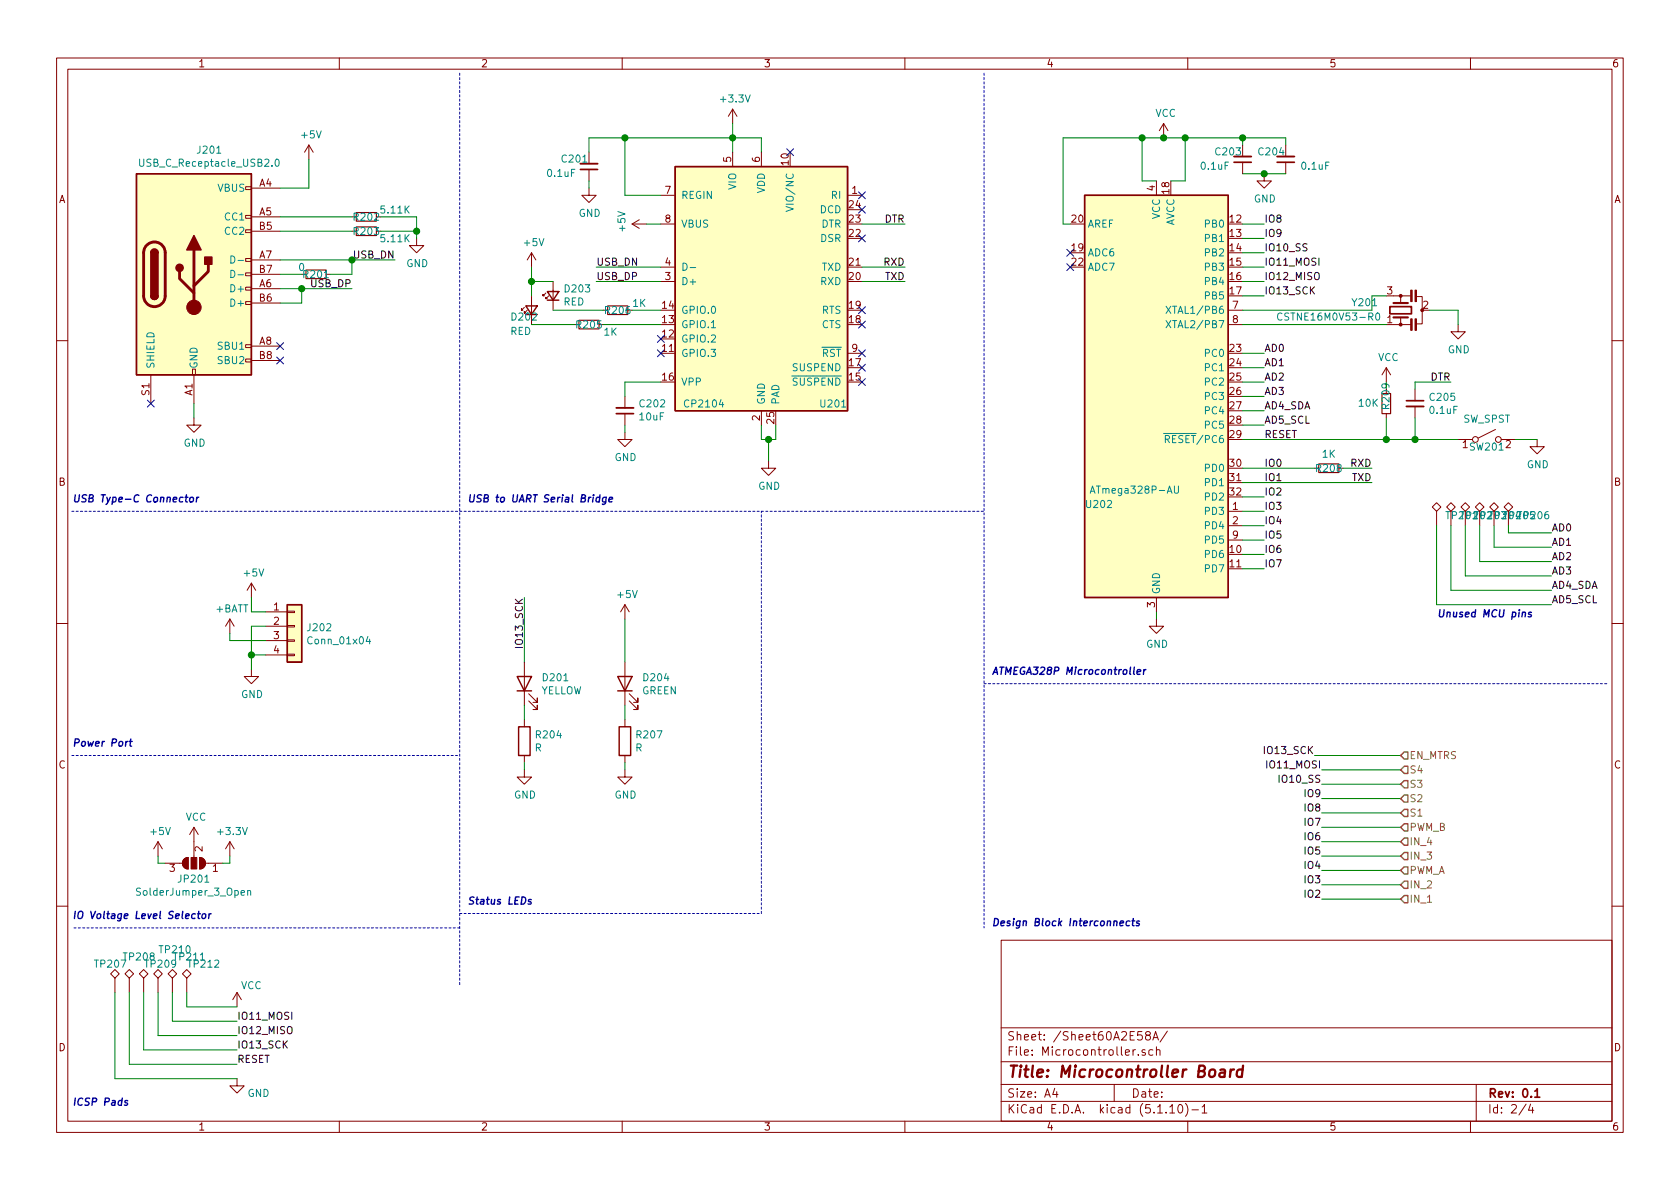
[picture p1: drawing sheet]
<svg xmlns="http://www.w3.org/2000/svg" width="297mm" height="210mm" viewBox="0 0 297 210" stroke-linecap="round" stroke-linejoin="round" font-family="sans-serif">
<g fill="none" stroke="#840000" stroke-width=".18">
<path d="M10 10.3h277v189.9h-277zM12 12.2h273v186.1h-273zM60 10.3v1.9M110 10.3v1.9M129.5 19.3v2.5M129.5 19.3l-.7 1.3M129.5 19.3l.8 1.3M160 10.3v1.9M210 10.3v1.9M260 10.3v1.9M43.4 38.1h1v.5h-1zM43.4 33h1v.5h-1z"/>
<path d="M44.4 33.3h5.1M44.4 38.3h5.1M54.6 25.6l-.8 1.3M54.6 25.6v2.6M54.6 25.6l.8 1.3M104.1 33.3v1.2h1.3l-1.3 1.3-1.2-1.3h1.2M104.1 26.9v2.1M104.1 30v2M111.8 39.6h2.5M111.8 39.6l1.2 .8M113 38.9l-1.2 .7M116.8 34.5h2.6"/>
<path d="M116.8 39.6h2.6M129.5 26.9v2.6M134.6 26.9v2.6M149.9 34.5h2.5M204.5 32v2.5M205.7 21.8l-.7 1.3M205.7 21.8v2.6M205.7 21.8l.8 1.3M219.7 28.7v2M223.5 30.7v1.3h1.3l-1.3 1.3-1.3-1.3h1.3M227.3 28.7v2M43.4 53.3h1v.5h-1z"/>
<path d="M43.4 50.8h1v.5h-1zM43.4 48.3h1v.5h-1zM43.4 45.7h1v.5h-1zM43.4 40.6h1v.5h-1zM44.4 48.5h5.1M44.4 51h5.1M44.4 46h5.1M44.4 40.9h5.1M44.4 53.6h5.1M57.7 48.5h.7M73.7 42.2v1.2h1.2l-1.2 1.3-1.3-1.3h1.3M92.7 54.4l-.5 .5v-.3v.3h.3"/>
<path d="M94 44.7l-.8 1.3M94 44.7v2.5M94 52.3v5.1M94 44.7l.7 1.3M96.5 51.8l-.5 .5v-.2v.2h.3M97 52.3l-.5 .5v-.2v.2h.3M97.8 49.8v5.1M116.8 49.8h2.6M116.8 47.2h2.6M217.2 57.4h2.5M217.2 54.9h2.5M246.4 57.4h3"/>
<path d="M246.4 52.3h3M247.6 52.3v1.3M247.6 56.3v1.1M250.4 52.4h1.1v4.9h-1.2M257.8 57.4v1.3h1.3l-1.3 1.2-1.3-1.2h1.3M10 60.2h2M26.7 66.3v5.1M34 65.3h.5v1h-.5zM34.3 73.9v1.3h1.3l-1.3 1.2-1.3-1.2h1.3M34.3 66.3v5.1M43.4 63.5h1v.5h-1zM43.4 61h1v.5h-1z"/>
<path d="M44.4 61.2h5.1M44.4 63.7h5.1M110.5 76.4v1.3h1.3l-1.3 1.3-1.3-1.3h1.3M110.5 70.1v2M110.5 73.1v2.1M134.6 72.6v2.6M149.9 62.5h2.5M245.1 65v2.6M245.1 73.1v.8M245.1 65l-.8 1.3M245.1 65l.8 1.3M250.2 68.8v2.1"/>
<path d="M250.2 71.9v2M257.8 77.7h2.5M264.4 75.9l-3 1.6M265.4 77.7h2.6M271.8 77.7v1.3h1.2l-1.2 1.3-1.3-1.3h1.3M285 60.2h2M135.9 81.5v1.3h1.3l-1.3 1.3-1.3-1.3h1.3M217.2 90.4h2.5M217.2 93h2.5M217.2 95.5h2.5M253.2 89.7l.8-.8 .8 .8-.8 .7zM254 90.4v2.6"/>
<path d="M255.8 89.7l.7-.8 .8 .8-.8 .7zM256.5 90.4v2.6M258.3 89.7l.8-.8 .7 .8-.7 .7zM259.1 90.4v2.6M260.9 89.7l.7-.8 .8 .8-.8 .7zM261.6 90.4v2.6M263.4 89.7l.8-.8 .7 .8-.7 .7zM264.2 90.4v2.6M265.9 89.7l.8-.8 .8 .8-.8 .7zM266.7 90.4v2.6M10 110.3h2M40.6 109.5v2.5"/>
<path d="M40.6 109.5l-.7 1.2M40.6 109.5l.8 1.2M44.4 118.4v1.2h1.3l-1.3 1.3-1.2-1.3h1.2M44.4 103.1l-.7 1.3M44.4 103.1v2.6M44.4 103.1l.8 1.3M47 108.2h3.8M47 110.7h3.8M47 113.3h3.8M47 115.8h3.8M50.8 115.7h1.3v.2h-1.3zM50.8 113.2h1.3v.2h-1.3z"/>
<path d="M50.8 108.1h1.3v.2h-1.3zM50.8 110.6h1.3v.3h-1.3zM92.7 117.1v7.6M110.5 106.9v2.6M110.5 117.1v7.6M110.5 106.9l-.8 1.3M110.5 106.9l.8 1.3M204.5 109.5v1.2h1.2l-1.2 1.3-1.3-1.3h1.3M204.5 105.7v2.5M285 110.3h2M92.7 136.1v1.3h1.3l-1.3 1.3-1.3-1.3h1.3M92.7 127.2v1.3"/>
<path d="M92.7 133.6v1.3M93.5 123.9l1.5 1.6v-.8v.8h-.8M93.5 122.7l1.5 1.5v-.8v.8h-.8M110.5 136.1v1.3h1.3l-1.3 1.3-1.3-1.3h1.3M110.5 127.2v1.3M110.5 133.6v1.3M111.3 123.9l1.5 1.6v-.8v.8h-.8M111.3 122.7l1.5 1.5v-.8v.8h-.8M27.9 148.8l-.7 1.3M27.9 148.8v2.6M27.9 148.8l.8 1.3M29.2 152.6h3.1"/>
<path d="M32.5 152l.4-.3 .4-.1v2.1a1.03 1.03 0 0 1-.9-.6 1.03 1.03 0 0 1 .1-1.1zM34.3 146.3v5.3M34.3 146.3l-.8 1.3M34.3 146.3l.8 1.3M35.3 151.6a1.02 1.02 0 0 1 1 1 1.02 1.02 0 0 1-1 1.1zM36.3 152.6h3.1M40.6 148.8l-.7 1.3M40.6 148.8v2.6M40.6 148.8l.8 1.3M10 160.2h2M19.6 172.2l.7-.8 .8 .8-.8 .8zM20.3 173v2.5"/>
<path d="M22.1 172.2l.8-.8 .7 .8-.7 .8zM22.9 173v2.5M24.6 172.2l.8-.8 .8 .8-.8 .8zM25.4 173v2.5M27.2 172.2l.7-.8 .8 .8-.8 .8zM27.9 173v2.5M30.5 171.4l.7 .8-.7 .8-.8-.8zM30.5 173v2.5M32.3 172.2l.7-.8 .8 .8-.8 .8zM33 173v2.5M41.9 175.5l-.8 1.3M41.9 175.5v2.5"/>
<path d="M41.9 175.5l.8 1.3M177 166.3h108v32h-108zM285 160.2h2M41.9 190.7v1.3h1.3l-1.3 1.3-1.3-1.3h1.3M60 198.3v1.9M110 198.3v1.9M160 198.3v1.9M177 194.8h108M177 191.8h108M177 187.8h108M177 181.8h108M186.5 192.5l-.4 1h1"/>
<path d="M186.8 193v1M197 191.8v3M200.8 185.6l-.5 .3M201.3 186.5v.1M201.9 182.4h-.7l-.1 .7 .2-.1 .5 .1 .2 .2-.1 .5-.2 .1-.6-.1M202.5 185.7l-.4-.1-.2 .2 .1 .2 .5 .2v.3h-.6M202.8 183.1l-.3-.3 .1-.2 .2-.2 .5 .1 .1 .2-.1 .2-.6 .2a.48 .48 0 0 0-.1 .7l.2 .1 .5-.1a.48 .48 0 0 0-.2-.7M203.8 185.7l-.4-.1-.3 .3 .1 .6 .2 .1 .4-.1M203.8 183.9l.5-1.5 .5 1.5M204 183.5h.7M204.5 185.7l.2-.1 .4 .1v.9M204.5 185.1v1.5"/>
<path d="M206.4 182.3l-1.3 2M206.8 195.8l.5-.5v1.5M206.8 196.8h.9M208.5 195.4l.1-.1a.8 .8 0 0 1 .5 .8 .8 .8 0 0 1-.5 .7 1 1 0 0 1-.1-1.4zM209.6 195.1a1.71 1.71 0 0 1 0 2.3M210 198.3v1.9M210.7 196.3h1.2M212.5 195.8l.5-.5v1.5M212.5 196.8h.9M260 198.3v1.9M261 191.8v6.5M269.8 195.2l-1.2 2"/>
<path d="M270.6 195.2l-.3 1.1h.9M271 195.8v1"/>
<circle cx="260.9" cy="77.7" r=".51"/>
<circle cx="264.9" cy="77.7" r=".51"/>
</g>
<path d="M102.6 30h3.1M218.2 28.7h3M225.8 28.7h3.1M245.7 54.2h3.9v1.3h-3.9zM109 73.1h3M248.7 70.9h3M271.4 193l.4-.5v1.5M271.4 194h.8" fill="none" stroke="#840000" stroke-width=".3"/>
<path d="M215.8 189.2h.7v1.2M216.6 189.6l-.7 .1a.4 .4 0 0 0-.3 .3 .4 .4 0 0 0 .2 .4l.7-.1M217.6 189.1l-.2 1.3M218.2 189.1a.55 .55 0 0 0-.6 .4M219.7 189.2a.68 .68 0 0 0-1 .3v.8l.3 .1 .6-.1M219.8 188.4l-.2 2" fill="none" stroke="#840000" stroke-width=".41"/>
<g fill="#840000" stroke="#840000" stroke-width=".18">
<path d="M250.2 56.4h.2v2h-.2z"/>
<path d="M249.4 56.4h.3v2h-.3z"/>
<path d="M250.2 51.3h.2v2h-.2z"/>
<path d="M249.4 51.3h.3v2h-.3z"/>
<path d="M35.3 151.6a1.02 1.02 0 0 1 1 1 1.02 1.02 0 0 1-1 1.1z"/>
<path d="M32.5 152l.4-.3 .4-.1v2.1a1.03 1.03 0 0 1-.9-.6 1.03 1.03 0 0 1 .1-1.1z"/>
<path d="M33.8 151.6h1v2.1h-1z"/>
<circle cx="247.6" cy="57.4" r=".25"/>
<circle cx="247.6" cy="52.3" r=".25"/>
<circle cx="34.3" cy="54.4" r="1.27"/>
</g>
<path d="M246.4 56.1h2.5M246.4 53.6h2.5" fill="none" stroke="#840000" stroke-width=".38"/>
<g fill="none" stroke="#008484" stroke-width=".18">
<path d="M24.7 28.1v1.1l.2 .2h.4l.1-.2v-1.1M48.8 28.2l.1-.1a.69 .69 0 0 1 .5 .7 .69 .69 0 0 1-.5 .6 .83 .83 0 0 1-.1-1.2zM139 36.5l1.3 .5-1.3 .4M40.8 45.3a.64 .64 0 0 1 .7 .6 .64 .64 0 0 1-.7 .6zM40.8 47.8a.64 .64 0 0 1 .7 .6 .64 .64 0 0 1-.7 .7zM42.1 46h1M42.1 48.6h1M120.8 46.5a.64 .64 0 0 1 .7 .7 .64 .64 0 0 1-.7 .6zM122 47.3h1M206.2 54.1l.8 1.3M206.2 56.7l.8 1.3M207 54.1l-.8 1.3"/>
<path d="M207 56.7l-.8 1.3M226.7 55.5a.51 .51 0 0 0-.7 0 .51 .51 0 0 0-.1 .6 .46 .46 0 0 0 .2 .5 .46 .46 0 0 0 .6-.1M243.4 55.5l.1-.2a.69 .69 0 0 1 .5 .7 .69 .69 0 0 1-.5 .6l-.2-.2-.1-.3zM205.7 76.7h1.3M206 77.7l.7-.1 .1-.2-.1-.3-.2-.1h-.5v1.3M206.3 77.7l.5 .6M192.8 87.2l.4-1.3 .4 1.3M192.9 86.9h.6M207.6 85.9v1.1l.3 .2h.2l.3-.2v-1.1M272 90.6l.2-.1a.67 .67 0 0 1 .5 .6 .67 .67 0 0 1-.5 .6l-.3-.4zM273.7 90.5h-.3a.87 .87 0 0 0 0 1.2l.4-.1v-.5l-.4-.1-.3 .2M65 112.5l-.3 .9h.8"/>
<path d="M65.4 113v.9M43.8 157.6l.2-.1h.3v.8M43.8 157.5v.8"/>
</g>
<path d="M102.6 29h3.1M218.2 27.7h3M225.8 27.7h3.1M109 72.1h3M248.7 71.9h3" fill="none" stroke="#840000" stroke-width=".33"/>
<path d="M63 37.6h3.5v1.5h-3.5zM54.1 47.7h3.6v1.6h-3.6zM63 40.1h3.5v1.6h-3.5zM102.4 56.6h3.5v1.6h-3.5zM107.4 54.1h3.6v1.5h-3.6zM244.3 69.6h1.6v3.5h-1.6zM233.2 82h3.5v1.6h-3.5z" fill="none" stroke="#840000" stroke-width=".2"/>
<g fill="#ffffc2" stroke="#ffffc2" stroke-width=".18">
<path d="M119.4 29.5h30.5v43.1h-30.5z"/>
<path d="M50.8 106.9h2.5v10.2h-2.5z"/>
<path d="M24.1 30.7h20.3v35.6h-20.3z"/>
<path d="M191.8 34.5h25.4v71.2h-25.4z"/>
</g>
<g fill="none" stroke="#840000" stroke-width=".25">
<path d="M24.1 30.7h20.3v35.6h-20.3zM119.4 29.5h30.5v43.1h-30.5zM191.8 34.5h25.4v71.2h-25.4zM26.7 52.3a.63 .63 0 0 0 .6 .7 .63 .63 0 0 0 .6-.7M26.7 44.7a.63 .63 0 0 1 .6-.6 .63 .63 0 0 1 .6 .6M93 54.1h2l-1 1.5zM96.8 51.6h2l-1 1.5zM96.8 53.1h2M50.8 106.9h2.5v10.2h-2.5zM91.4 119.6h2.6l-1.3 2.6zM109.2 119.6h2.6l-1.3 2.6zM91.4 122.2h2.6"/>
<path d="M91.7 128.5h2v5.1h-2zM109.2 122.2h2.6M109.5 128.5h2v5.1h-2z"/>
</g>
<path d="M25.8 43.5a1.9 1.9 0 0 1 2.2-.6 1.9 1.9 0 0 1 1.2 1.8v7.6a1.9 1.9 0 0 1-1.9 1.9 1.9 1.9 0 0 1-1.9-1.9v-7.8l.1-.5zM31.7 48v1.3l2.6 2.5M34.3 44.2v10.2M36.8 46.7v1.3l-2.5 2.5" fill="none" stroke="#840000" stroke-width=".51"/>
<g fill="#840000" stroke="#840000" stroke-width=".25">
<path d="M26.7 52.3h1.2a.63 .63 0 0 1-.6 .7 .63 .63 0 0 1-.6-.7z"/>
<path d="M26.8 44.2a.63 .63 0 0 1 .8-.1 .63 .63 0 0 1 .3 .6h-1.2z"/>
<path d="M26.7 44.7h1.2v7.6h-1.2z"/>
<path d="M36.2 45.5h1.3v1.2h-1.3z"/>
<path d="M34.3 41.7l1.3 2.5h-2.6z"/>
<circle cx="31.7" cy="47.4" r=".63"/>
</g>
<path d="M81.3 12.9v161.3M174 12.9v151.2M12.7 90.4h161.3M12.7 133.6h68.6M174 120.9h110.5M81.3 164.1h-68.6M81.3 161.5h53.3M134.6 161.5v-71.1" fill="none" stroke="#0000c2" stroke-width=".18" stroke-dasharray=".4 .4"/>
<g fill="none" stroke="#008400" stroke-width=".18">
<path d="M49.5 38.3h12.7M54.6 28.2v5.1h-5.1M67.3 38.3h6.4v3.9M104.1 26.9v-2.5h30.5v2.5M104.1 32v1.3M110.5 24.4v10.1h6.3M114.3 39.6h2.5M129.5 21.8v5.1M152.4 39.6h7.6M201.9 24.4v7.6h2.6M209.5 24.4v7.6h-2.5M219.7 30.7h7.6"/>
<path d="M219.7 24.4v1.2M219.7 39.6h3.8M227.3 25.6v-1.2h-39.3v15.2h1.2M49.5 40.9h12.7M49.5 46h20.3M49.5 48.5h3.8M49.5 51h12.7M53.3 51v2.6h-3.8M62.2 46v2.5h-3.8M67.3 40.9h6.4M94 57.4h7.6M94 47.2v5.1"/>
<path d="M94 49.8h3.8M97.8 54.9h8.9M105.4 49.8h11.4M105.4 47.2h11.4M106.7 57.4h10.1M111.8 54.9h5M152.4 49.8h7.6M152.4 47.2h7.6M219.7 52.3h3.8M219.7 57.4h25.4M219.7 49.8h3.8M219.7 47.2h3.8"/>
<path d="M219.7 44.7h3.8M219.7 42.2h3.8M245.1 52.3h-2.5v2.6h-22.9M252.7 54.9h5.1v2.5M34.3 71.4v2.5M110.5 75.2v1.2M116.8 67.6h-6.3v2.5M134.6 75.2v2.5h2.6v-2.5M135.9 77.7v3.8M219.7 67.6h3.8M219.7 77.7h38.1M219.7 62.5h3.8"/>
<path d="M219.7 65h3.8M219.7 70.1h3.8M219.7 72.6h3.8M219.7 75.2h3.8M245.1 73.9v3.8M250.2 73.9v3.8M256.5 67.6h-6.3v1.2M268 77.7h3.8M219.7 82.8h12.7M219.7 85.3h22.9M219.7 87.9h3.8M219.7 90.4h3.8"/>
<path d="M219.7 93h3.8M219.7 95.5h3.8M219.7 98h3.8M237.5 82.8h5.1M254 93v13.9h20.3M256.5 93v11.4h17.8M259.1 93v8.8h15.2M261.6 93v6.3h12.7M264.2 93v3.8h10.1M266.7 93v1.2h7.6M40.6 112v1.3h6.4M44.4 105.7v2.5h2.6"/>
<path d="M44.4 115.8h2.6M47 110.7h-2.6v7.7M92.7 105.7v11.4M110.5 109.5v7.6M204.5 108.2v1.3M219.7 100.6h3.8M92.7 124.7v2.5M92.7 134.9v1.2M110.5 124.7v2.5M110.5 134.9v1.2M232.4 133.6h15.2M233.7 136.1h13.9"/>
<path d="M233.7 138.7h13.9M27.9 151.4v1.2h1.3M40.6 151.4v1.2h-1.2M233.7 151.4h13.9M233.7 148.8h13.9M233.7 146.3h13.9M233.7 143.8h13.9M233.7 141.2h13.9M233.7 153.9h13.9M233.7 156.5h13.9M233.7 159h13.9M20.3 175.5v15.2h21.6"/>
<path d="M22.9 175.5v12.7h19M25.4 175.5v10.2h16.5M27.9 175.5v7.6h14M30.5 175.5v5.1h11.4M33 175.5v2.5h8.9"/>
</g>
<path d="M247.6 136.1l.7-.6h.6v1.3h-.6zM247.6 133.6l.7-.6h.6v1.2h-.6zM248.3 138h.6v1.3h-.6l-.7-.6zM247.6 159l.7-.6h.6v1.2h-.6zM247.6 156.5l.7-.7h.6v1.3h-.6zM247.6 148.8l.7-.6h.6v1.3h-.6zM247.6 146.3l.7-.6h.6v1.2h-.6zM248.3 140.6h.6v1.3h-.6l-.7-.7zM248.3 153.3h.6v1.3h-.6l-.7-.7zM248.3 150.7h.6v1.3h-.6l-.7-.6zM248.3 143.1h.6v1.3h-.6l-.7-.6z" fill="none" stroke="#848400" stroke-width=".25"/>
<g fill="none" stroke="#0000c2" stroke-width=".25">
<path d="M32.7 87.9h.5M33 87.5l-.2 1.1 .3 .2M33.6 88.1l.2-.2 .4 .2v.4l-.2 .2-.3 .1-.1-.2zM34.8 87.9l-.1 .9M35.2 87.9l-.4 .3M106 88h-.5l-.1 .5 .2 .3 .3-.1M106.1 87.5l-.2 1.3M107.2 87.9l-.1 1-.3 .3-.3-.1M107.2 88l-.4-.1-.2 .3v.5h.5M107.7 88.3l.6-.1v-.2h-.5l-.2 .6 .2 .2 .4-.1M201.1 118.8l.6-.1v-.2h-.5l-.2 .6 .2 .1h.3M202.3 118.4l-.1 .8"/>
<path d="M202.6 118.4l-.4 .2M270.8 108.3l-.3-.1-.2 .3 .4 .2v.3h-.5M22.9 131.1h.5M23.1 130.7l-.1 1.1 .3 .1M93.9 159.1l-.3-.1-.2 .3 .5 .2v.3h-.5M34.9 161.6h.5M35.2 161.2l-.2 1 .1 .2h.2M35.8 161.7l.2-.1 .3 .1v.5l-.1 .2h-.3l-.2-.1zM37 161.6l-.1 .8M37.3 161.6l-.3 .2M199.8 162.9h-.4l-.3 .2 .1 .5h.5M200.2 162.9h.4"/>
<path d="M200.4 162.4l-.2 1.1 .3 .2M201.5 162.9h-.3l-.2 .1v.2l.4 .1v.3h-.5M22.6 194.7l-.3-.1-.2 .2v.2l.4 .1v.3h-.5"/>
</g>
<g fill="#008400" stroke="#008400" stroke-width=".25">
<circle cx="129.5" cy="24.4" r=".51"/>
<circle cx="53.3" cy="51" r=".51"/>
<circle cx="73.7" cy="40.9" r=".51"/>
<circle cx="205.7" cy="24.4" r=".51"/>
<circle cx="94" cy="49.8" r=".51"/>
<circle cx="110.5" cy="24.4" r=".51"/>
<circle cx="250.2" cy="77.7" r=".51"/>
<circle cx="201.9" cy="24.4" r=".51"/>
<circle cx="44.5" cy="115.8" r=".51"/>
<circle cx="135.9" cy="77.7" r=".51"/>
<circle cx="209.6" cy="24.4" r=".51"/>
<circle cx="219.7" cy="24.4" r=".51"/>
<circle cx="245.1" cy="77.7" r=".51"/>
<circle cx="62.2" cy="46" r=".51"/>
<circle cx="223.5" cy="30.7" r=".51"/>
</g>
<g fill="none" stroke="#000084" stroke-width=".18">
<path d="M139.1 26.3l1.2 1.2M140.3 26.3l-1.2 1.2M151.8 36.5l1.2 1.2M151.8 33.9l1.2 1.2M153 36.5l-1.2 1.2M153 33.9l-1.2 1.2M116.2 59.3l1.2 1.2M117.4 59.3l-1.2 1.2M151.8 41.5l1.2 1.3M151.8 54.2l1.2 1.3M151.8 56.8l1.2 1.2M153 41.5l-1.2 1.3"/>
<path d="M153 54.2l-1.2 1.3M153 56.8l-1.2 1.2M188.6 44.1l1.2 1.2M188.6 46.6l1.2 1.2M189.8 44.1l-1.2 1.2M189.8 46.6l-1.2 1.2M26.1 70.8l1.2 1.2M27.3 70.8l-1.2 1.2M48.9 60.6l1.2 1.2M48.9 63.1l1.2 1.3M50.1 60.6l-1.2 1.2M50.1 63.1l-1.2 1.3"/>
<path d="M116.2 61.9l1.2 1.2M117.4 61.9l-1.2 1.2M151.8 61.9l1.2 1.2M151.8 64.4l1.2 1.2M151.8 66.9l1.2 1.3M153 61.9l-1.2 1.2M153 64.4l-1.2 1.2M153 66.9l-1.2 1.3"/>
</g>
<text font-size="2.8" fill="#840000" x="178" y="190.5">Title: Microcontroller Board</text>
<g font-size="2.1" fill="#840000">
<text x="178" y="184">Sheet: /Sheet60A2E58A/</text>
<text x="178" y="186.7">File: Microcontroller.sch</text>
<text x="178" y="196.9">KiCad E.D.A. kicad (5.1.10)-1</text>
<text x="178" y="194.1">Size: A4</text>
<text x="200" y="194.1">Date:</text>
<text x="263" y="194.1">Rev: 0.1</text>
<text x="263" y="196.9">Id: 2/4</text>
</g>
<g font-size="1.8" fill="#840000">
<text x="35" y="11.9">1</text>
<text x="85" y="11.9">2</text>
<text x="135" y="11.9">3</text>
<text x="185" y="11.9">4</text>
<text x="235" y="11.9">5</text>
<text x="285" y="11.9">6</text>
<text x="129.3" y="28.7" transform="rotate(-90 129.3 28.7)">5</text>
<text x="134.4" y="28.7" transform="rotate(-90 134.4 28.7)">6</text>
<text x="139.4" y="29.2" transform="rotate(-90 139.4 29.2)">10</text>
<text x="10.4" y="35.9">A</text>
<text x="45.9" y="33">A4</text>
<text x="117.6" y="34.3">7</text>
<text x="150.6" y="34.3">1</text>
<text x="204.2" y="33.8" transform="rotate(-90 204.2 33.8)">4</text>
<text x="206.8" y="34.2" transform="rotate(-90 206.8 34.2)">18</text>
<text x="285.4" y="35.9">A</text>
<text x="45.9" y="38.1">A5</text>
<text x="45.9" y="40.6">B5</text>
<text x="117.6" y="39.4">8</text>
<text x="150.2" y="41.9">22</text>
<text x="150.2" y="39.4">23</text>
<text x="150.2" y="36.8">24</text>
<text x="189.5" y="39.4">20</text>
<text x="217.5" y="39.4">12</text>
<text x="217.5" y="41.9">13</text>
<text x="45.9" y="45.7">A7</text>
<text x="117.6" y="47">4</text>
<text x="150.2" y="47">21</text>
<text x="189.5" y="44.4">19</text>
<text x="189.5" y="47">22</text>
<text x="217.5" y="44.4">14</text>
<text x="217.5" y="47">15</text>
<text x="45.9" y="50.8">A6</text>
<text x="45.9" y="53.3">B6</text>
<text x="45.9" y="48.3">B7</text>
<text x="117.6" y="49.5">3</text>
<text x="150.2" y="49.5">20</text>
<text x="217.5" y="49.5">16</text>
<text x="217.5" y="52.1">17</text>
<text x="245.3" y="52.1">3</text>
<text x="117.1" y="59.7">12</text>
<text x="117.1" y="57.1">13</text>
<text x="117.1" y="54.6">14</text>
<text x="150.2" y="57.1">18</text>
<text x="150.2" y="54.6">19</text>
<text x="218" y="54.6">7</text>
<text x="218" y="57.1">8</text>
<text x="245.3" y="57.1">1</text>
<text x="251.6" y="54.6">2</text>
<text x="45.9" y="61">A8</text>
<text x="45.9" y="63.5">B8</text>
<text x="117.1" y="62.2">11</text>
<text x="150.2" y="64.8">17</text>
<text x="150.6" y="62.2">9</text>
<text x="217.5" y="62.2">23</text>
<text x="217.5" y="64.8">24</text>
<text x="26.4" y="69.9" transform="rotate(-90 26.4 69.9)">S1</text>
<text x="34" y="69.9" transform="rotate(-90 34 69.9)">A1</text>
<text x="117.1" y="67.3">16</text>
<text x="150.2" y="67.3">15</text>
<text x="217.5" y="67.3">25</text>
<text x="217.5" y="69.8">26</text>
<text x="134.4" y="74.4" transform="rotate(-90 134.4 74.4)">2</text>
<text x="136.9" y="74.9" transform="rotate(-90 136.9 74.9)">25</text>
<text x="217.5" y="72.4">27</text>
<text x="217.5" y="74.9">28</text>
<text x="217.5" y="77.5">29</text>
<text x="217.5" y="82.5">30</text>
<text x="266.2" y="79.2">2</text>
<text x="10.4" y="85.9">B</text>
<text x="217.5" y="85.1">31</text>
<text x="217.5" y="87.6">32</text>
<text x="285.4" y="85.9">B</text>
<text x="218" y="90.2">1</text>
<text x="218" y="92.7">2</text>
<text x="218" y="95.2">9</text>
<text x="217.5" y="97.8">10</text>
<text x="217.5" y="100.3">11</text>
<text x="48.4" y="107.9">1</text>
<text x="204.2" y="107.4" transform="rotate(-90 204.2 107.4)">3</text>
<text x="48.4" y="110.5">2</text>
<text x="48.4" y="113">3</text>
<text x="48.4" y="115.6">4</text>
<text x="10.4" y="135.9">C</text>
<text x="285.4" y="135.9">C</text>
<text x="30" y="154.2">3</text>
<text x="35.8" y="150.6" transform="rotate(-90 35.8 150.6)">2</text>
<text x="37.6" y="154.2">1</text>
<text x="10.4" y="185.9">D</text>
<text x="285.4" y="185.9">D</text>
<text x="35" y="199.9">1</text>
<text x="85" y="199.9">2</text>
<text x="135" y="199.9">3</text>
<text x="185" y="199.9">4</text>
<text x="235" y="199.9">5</text>
<text x="285" y="199.9">6</text>
</g>
<g font-size="1.8" fill="#008484">
<text x="127.6" y="18.1">+3.3V</text>
<text x="204.3" y="20.7">VCC</text>
<text x="25.3" y="29.5">USB_C_Receptacle_USB2.0</text>
<text x="35.1" y="27.2">J201</text>
<text x="53.4" y="24.5">+5V</text>
<text x="99.5" y="28.7">C201</text>
<text x="215" y="27.5">C203</text>
<text x="222.7" y="27.5">C204</text>
<text x="38.5" y="33.9">VBUS</text>
<text x="96.9" y="31.3">0.1uF</text>
<text x="120.4" y="35.2">REGIN</text>
<text x="130.2" y="33.5" transform="rotate(-90 130.2 33.5)">VIO</text>
<text x="135.3" y="34.2" transform="rotate(-90 135.3 34.2)">VDD</text>
<text x="147.1" y="35.2">RI</text>
<text x="212.5" y="30">0.1uF</text>
<text x="221.7" y="35.8">GND</text>
<text x="230.3" y="30">0.1uF</text>
<text x="39.9" y="39">CC1</text>
<text x="39.9" y="41.5">CC2</text>
<text x="62.7" y="41.6">R203</text>
<text x="62.7" y="39">R202</text>
<text x="67.5" y="37.8">5.11K</text>
<text x="102.3" y="38.3">GND</text>
<text x="110.6" y="40.8" transform="rotate(-90 110.6 40.8)">+5V</text>
<text x="120.4" y="40.3">VBUS</text>
<text x="140.3" y="36.6" transform="rotate(-90 140.3 36.6)">VIO/NC</text>
<text x="145" y="37.7">DCD</text>
<text x="145.2" y="40.3">DTR</text>
<text x="192.3" y="40.3">AREF</text>
<text x="205.1" y="38.8" transform="rotate(-90 205.1 38.8)">VCC</text>
<text x="207.6" y="40.1" transform="rotate(-90 207.6 40.1)">AVCC</text>
<text x="213.2" y="40.3">PB0</text>
<text x="52.9" y="47.9">0</text>
<text x="67.5" y="42.8">5.11K</text>
<text x="71.8" y="47.2">GND</text>
<text x="92.8" y="43.5">+5V</text>
<text x="145.1" y="42.8">DSR</text>
<text x="145.3" y="47.9">TXD</text>
<text x="192.3" y="45.3">ADC6</text>
<text x="192.3" y="47.9">ADC7</text>
<text x="213.2" y="42.8">PB1</text>
<text x="213.2" y="45.3">PB2</text>
<text x="213.2" y="47.9">PB3</text>
<text x="41.1" y="51.7">D+</text>
<text x="53.8" y="49.2">R201</text>
<text x="100" y="51.7">D203</text>
<text x="120.4" y="50.4">D+</text>
<text x="145.1" y="50.4">RXD</text>
<text x="213.2" y="50.4">PB4</text>
<text x="213.2" y="53">PB5</text>
<text x="41.1" y="54.2">D+</text>
<text x="90.2" y="59.2">RED</text>
<text x="90.6" y="56.7">D202</text>
<text x="99.6" y="54">RED</text>
<text x="102" y="58.1">R205</text>
<text x="106.8" y="59.4">1K</text>
<text x="107.1" y="55.5">R206</text>
<text x="111.9" y="54.3">1K</text>
<text x="120.4" y="58">GPIO.1</text>
<text x="120.4" y="55.5">GPIO.0</text>
<text x="145.3" y="58">CTS</text>
<text x="145.3" y="55.5">RTS</text>
<text x="207.1" y="55.5">XTAL1/PB6</text>
<text x="207.1" y="58">XTAL2/PB7</text>
<text x="226.7" y="56.7">CSTNE16M0V53-R0</text>
<text x="239.2" y="54.1">Y201</text>
<text x="27.3" y="65.3" transform="rotate(-90 27.3 65.3)">SHIELD</text>
<text x="34.9" y="65.3" transform="rotate(-90 34.9 65.3)">GND</text>
<text x="38.7" y="61.8">SBU1</text>
<text x="38.7" y="64.4">SBU2</text>
<text x="120.4" y="63.1">GPIO.3</text>
<text x="120.4" y="60.6">GPIO.2</text>
<text x="140.3" y="65.7">SUSPEND</text>
<text x="145.3" y="63.1">RST</text>
<text x="213.2" y="63.1">PC0</text>
<text x="213.2" y="65.7">PC1</text>
<text x="243.6" y="63.8">VCC</text>
<text x="256" y="62.5">GND</text>
<text x="120.4" y="68.2">VPP</text>
<text x="135.3" y="71.6" transform="rotate(-90 135.3 71.6)">GND</text>
<text x="137.8" y="71.6" transform="rotate(-90 137.8 71.6)">PAD</text>
<text x="140.3" y="68.2">SUSPEND</text>
<text x="213.2" y="68.2">PC2</text>
<text x="213.2" y="70.7">PC3</text>
<text x="240.3" y="71.9">10K</text>
<text x="252.9" y="70.9">C205</text>
<text x="113.2" y="74.3">10uF</text>
<text x="113.2" y="72">C202</text>
<text x="121.3" y="72.1">CP2104</text>
<text x="145.2" y="72.1">U201</text>
<text x="213.2" y="73.3">PC4</text>
<text x="213.2" y="75.8">PC5</text>
<text x="252.9" y="73.2">0.1uF</text>
<text x="258.7" y="74.7">SW_SPST</text>
<text x="32.5" y="79">GND</text>
<text x="108.7" y="81.5">GND</text>
<text x="206.8" y="78.4">RESET/PC6</text>
<text x="213.2" y="83.4">PD0</text>
<text x="232.8" y="83.5">R208</text>
<text x="233.8" y="80.9">1K</text>
<text x="258.6" y="79.2">1 SW201</text>
<text x="270" y="82.8">GND</text>
<text x="134.1" y="86.6">GND</text>
<text x="192.2" y="89.8">U202</text>
<text x="193.5" y="87.3">ATmega328P-AU</text>
<text x="213.2" y="86">PD1</text>
<text x="213.2" y="88.5">PD2</text>
<text x="213.2" y="91.1">PD3</text>
<text x="213.2" y="93.6">PD4</text>
<text x="255.9" y="91.8">TP201TP203TP205</text>
<text x="43.2" y="101.9">+5V</text>
<text x="213.2" y="98.7">PD6</text>
<text x="213.2" y="101.2">PD7</text>
<text x="213.2" y="96.1">PD5</text>
<text x="109.3" y="105.8">+5V</text>
<text x="205.1" y="105.2" transform="rotate(-90 205.1 105.2)">GND</text>
<text x="38.2" y="108.3">+BATT</text>
<text x="54.5" y="111.6">J202</text>
<text x="54.7" y="113.9">Conn_01x04</text>
<text x="202.6" y="114.5">GND</text>
<text x="42.6" y="123.4">GND</text>
<text x="95.5" y="122.8">YELLOW</text>
<text x="96.1" y="120.5">D201</text>
<text x="113.5" y="122.8">GREEN</text>
<text x="113.9" y="120.5">D204</text>
<text x="94.9" y="130.6">R204</text>
<text x="112.7" y="130.6">R207</text>
<text x="94.6" y="132.9">R</text>
<text x="112.3" y="132.9">R</text>
<text x="90.9" y="141.2">GND</text>
<text x="108.7" y="141.2">GND</text>
<text x="26.7" y="147.7">+5V</text>
<text x="32.8" y="145.1">VCC</text>
<text x="38.7" y="147.7">+3.3V</text>
<text x="24.6" y="158.4">SolderJumper_3_Open</text>
<text x="31.7" y="156.1">JP201</text>
<text x="16.9" y="171.1">TP207</text>
<text x="22" y="169.8">TP208</text>
<text x="25.8" y="171.1">TP209</text>
<text x="28.3" y="168.6">TP210</text>
<text x="30.9" y="169.8">TP211</text>
<text x="33.4" y="171.1">TP212</text>
<text x="42.6" y="174.9">VCC</text>
<text x="43.8" y="194">GND</text>
</g>
<g font-size="1.8">
<text x="156.4" y="39.4">DTR</text>
<text x="223.5" y="41.9">IO9</text>
<text x="223.5" y="39.4">IO8</text>
<text x="62.6" y="45.7">USB_DN</text>
<text x="105.4" y="47">USB_DN</text>
<text x="156.3" y="47">RXD</text>
<text x="223.5" y="47">IO11_MOSI</text>
<text x="223.5" y="44.4">IO10_SS</text>
<text x="55.1" y="50.8">USB_DP</text>
<text x="105.4" y="49.5">USB_DP</text>
<text x="156.5" y="49.5">TXD</text>
<text x="223.5" y="52.1">IO13_SCK</text>
<text x="223.5" y="49.5">IO12_MISO</text>
<text x="223.5" y="64.8">AD1</text>
<text x="223.5" y="62.2">AD0</text>
<text x="223.5" y="69.8">AD3</text>
<text x="223.5" y="67.3">AD2</text>
<text x="252.9" y="67.3">DTR</text>
<text x="223.5" y="77.5">RESET</text>
<text x="223.5" y="72.4">AD4_SDA</text>
<text x="223.5" y="74.9">AD5_SCL</text>
<text x="223.5" y="82.5">IO0</text>
<text x="238.8" y="82.5">RXD</text>
<text x="223.5" y="85.1">IO1</text>
<text x="223.5" y="87.6">IO2</text>
<text x="239" y="85.1">TXD</text>
<text x="223.5" y="90.2">IO3</text>
<text x="223.5" y="95.2">IO5</text>
<text x="223.5" y="92.7">IO4</text>
<text x="274.3" y="94">AD0</text>
<text x="223.5" y="100.3">IO7</text>
<text x="223.5" y="97.8">IO6</text>
<text x="274.3" y="101.6">AD3</text>
<text x="274.3" y="96.5">AD1</text>
<text x="274.3" y="99.1">AD2</text>
<text x="274.3" y="106.7">AD5_SCL</text>
<text x="274.3" y="104.1">AD4_SDA</text>
<text x="92.5" y="114.2" transform="rotate(-90 92.5 114.2)">IO13_SCK</text>
<text x="223.9" y="133.3">IO13_SCK</text>
<text x="224.3" y="135.9">IO11_MOSI</text>
<text x="226.5" y="138.4">IO10_SS</text>
<text x="230.8" y="141">IO9</text>
<text x="230.8" y="143.5">IO8</text>
<text x="230.8" y="146">IO7</text>
<text x="230.8" y="148.6">IO6</text>
<text x="230.8" y="151.1">IO5</text>
<text x="230.8" y="153.7">IO4</text>
<text x="230.8" y="158.7">IO2</text>
<text x="230.8" y="156.2">IO3</text>
<text x="41.9" y="185.4">IO13_SCK</text>
<text x="41.9" y="182.9">IO12_MISO</text>
<text x="41.9" y="180.3">IO11_MOSI</text>
<text x="41.9" y="188">RESET</text>
</g>
<text font-size="1.8" fill="#008400" x="245.7" y="72.2" transform="rotate(-90 245.7 72.2)">R209</text>
<g font-size="1.8" fill="#0000c2">
<text x="12.7" y="88.8">USB Type-C Connector</text>
<text x="82.5" y="88.8">USB to UART Serial Bridge</text>
<text x="254" y="109.2">Unused MCU pins</text>
<text x="175.3" y="119.3">ATMEGA328P Microcontroller</text>
<text x="12.7" y="132">Power Port</text>
<text x="82.5" y="160">Status LEDs</text>
<text x="12.7" y="162.5">IO Voltage Level Selector</text>
<text x="175.3" y="163.8">Design Block Interconnects</text>
<text x="12.7" y="195.5">ICSP Pads</text>
</g>
<g font-size="1.8" fill="#848400">
<text x="249.2" y="136.8">S4</text>
<text x="249.2" y="134.2">EN_MTRS</text>
<text x="249.2" y="141.9">S2</text>
<text x="249.2" y="139.3">S3</text>
<text x="249.2" y="149.5">IN_4</text>
<text x="249.2" y="146.9">PWM_B</text>
<text x="249.2" y="144.4">S1</text>
<text x="249.2" y="154.6">PWM_A</text>
<text x="249.2" y="152">IN_3</text>
<text x="249.2" y="159.6">IN_1</text>
<text x="249.2" y="157.1">IN_2</text>
</g>
</svg>
